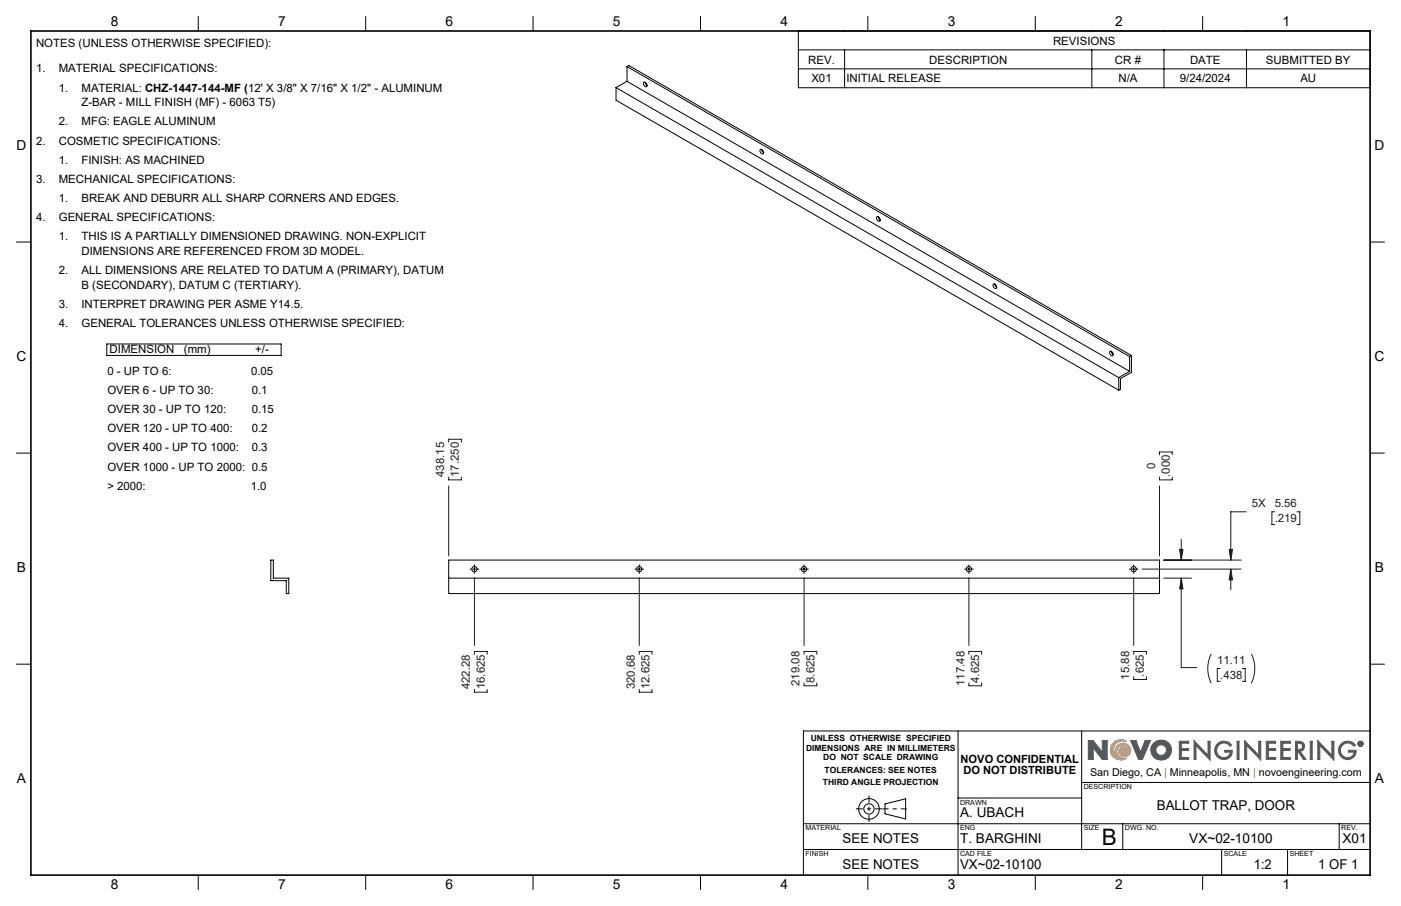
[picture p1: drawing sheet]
<svg xmlns="http://www.w3.org/2000/svg" width="432mm" height="279mm" viewBox="0 0 432 279" stroke-linecap="round" stroke-linejoin="round" font-family="sans-serif">
<g fill="none" stroke="#000" stroke-width=".31">
<path d="M61.1 5.1v4.5M112.7 5.1v4.5M164.3 5.1v4.5M215.9 5.1v4.5M267.5 5.1v4.5M319.1 5.1v4.5M370.7 5.1v4.5M189.9 27l154.9 89.5M189.9 27v3.9l154.9 89.4M193.3 20.5l154.9 89.5M193.3 25.1l154.9 89.4M193.3 20.5v4.6"/>
<path d="M193.3 20.5l.5-.3 154.9 89.4M193.3 25.1l-3.4 1.9M198.4 25.3a.85 .85 0 0 1 .9 .5 .85 .85 0 0 1-.2 1l-.7-.5zM198.9 25.4l.1 .6 .4 .4M234.2 46.2a.76 .76 0 0 1 1 .3 .76 .76 0 0 1-.2 1l-.6-.5zM234.8 46.1l.6 1M5.1 74.6h4.4M270.2 67a.77 .77 0 0 1 .9 .3 .77 .77 0 0 1-.2 1l-.6-.5zM270.7 66.9l.6 1M422.3 74.6h4.4M306.2 87.6a.84 .84 0 0 1 .8 .5 .84 .84 0 0 1-.2 .9l-.6-.5-.2-.6zM306.6 87.6l.6 1"/>
<path d="M342.1 108.3a.84 .84 0 0 1 .9 .5 .84 .84 0 0 1-.2 .9l-.7-.5zM342.5 108.3l.6 1.1M344.8 116.5v3.8M348.2 114.5l-3.4 2M348.2 110v4.5M348.7 109.6v5.2l-3.4 2v3.2l-.5 .3M348.7 109.6l-.5 .4M5.1 139.7h4.4M422.3 139.7h4.4M83.5 172.7h.7v5.6h4.8v4.8h-.8v-4h-4.7zM138.3 172.7h219.1v10.4h-219.1zM138.3 178.3h219.1"/>
<path d="M5.1 204.8h4.4M422.3 204.8h4.4M295.3 225.4v44.5M333.4 225.4v36.6M422.3 225.4h-174.7v44.5M247.6 254h174.7M272.8 247.9l6.3-1.6v6.3l-6.3-1.6zM295.3 246.1h38.1M333.4 241.3h88.9M346 254v8M412.7 254v8M61.1 269.9v4.4"/>
<path d="M112.7 269.9v4.4M164.3 269.9v4.4M215.9 269.9v4.4M247.6 262h174.7M267.5 269.9v4.4M319.1 269.9v4.4M370.7 269.9v4.4M376.5 262v7.9M396.8 262v7.9"/>
<circle cx="146.2" cy="175.5" r=".82"/>
<circle cx="197" cy="175.5" r=".82"/>
<circle cx="247.8" cy="175.5" r=".82"/>
<circle cx="298.6" cy="175.5" r=".82"/>
<circle cx="349.4" cy="175.5" r=".82"/>
<circle cx="267.8" cy="249.5" r="1.59"/>
<circle cx="267.8" cy="249.5" r="3.2"/>
</g>
<path d="M342.7 229.6a3.1 3.1 0 0 1 4.5-.9 2.82 2.82 0 0 0-3.9 1.7 2.82 2.82 0 0 0 2.3 3.6 2.45 2.45 0 0 1-1.1-4.2 2.45 2.45 0 0 1 4 1.5 1.88 1.88 0 0 1-1.9 2.1 1.88 1.88 0 0 1-1.8-2.2l.6-.7a1.82 1.82 0 0 1 2.4 1.5 1.89 1.89 0 0 0-2.6-2 1.89 1.89 0 0 0-.3 3.3l1.5 .6 .8-.1a3.2 3.2 0 0 1-4-.2 3.2 3.2 0 0 1-.5-4z" fill="none" stroke="#f78d2a" stroke-width=".31"/>
<g fill="none" stroke="#555759" stroke-width=".31">
<path d="M336.9 230.6v3.6h-1.5v-5.8h1.5l2.8 3.6M336.9 230.6h.1M337 230.6l2.7 3.6h1.5v-5.8h-1.5v3.6M339.7 232h.1M348.5 228.4h1.6l1.4 3.6 1.4-3.6h1.7l-2.5 5.8h-1.2zM363.5 228.6h2.9v.6h-2.3v1.7h2.2v.5h-2.2v2.2h2.3v.6h-2.9zM368 228.4l4.3 4.5v-4.3h.7v5.8l-4.4-4.5v4.3h-.6zM375.4 229.2a2.89 2.89 0 0 1 4.2 .5l-.5 .5a2.26 2.26 0 0 0-3.2-.7 2.26 2.26 0 0 0-.5 3.2 2.26 2.26 0 0 0 3.3 .4l.5-1.1h-1.7v-.6h2.3a2.78 2.78 0 0 1-4 2.5 2.78 2.78 0 0 1-.4-4.7zM381.3 228.6h.6v5.6h-.6zM383.6 228.4l4.3 4.5v-4.3h.7v5.8l-4.4-4.5v4.3h-.6zM390.3 228.6h2.9v.6h-2.3v1.7h2.2v.5h-2.2v2.2h2.3v.6h-2.9zM394.8 228.6h2.9v.6h-2.3v1.7h2.2v.5h-2.2v2.2h2.3v.6h-2.9z"/>
<path d="M399.3 228.6a2.74 2.74 0 0 1 2.6 .8l.2 .8-.3 .9-1.1 .6 1.8 2.5h-.8l-1.7-2.5h-.1v2.5h-.6zM399.9 229.2l1.1 .1a1.02 1.02 0 0 1 0 1.7l-1.1 .2zM403.8 228.6h.6v5.6h-.6zM406.2 228.4l4.3 4.5v-4.3h.6v5.8l-4.3-4.5v4.3h-.6zM413.6 229.2a2.89 2.89 0 0 1 4.2 .5l-.5 .5a2.25 2.25 0 0 0-3.3-.7 2.25 2.25 0 0 0-.2 3.4 2.25 2.25 0 0 0 3.4-.3l.1-.6h-1.6v-.6h2.3a2.79 2.79 0 0 1-4 2.5 2.79 2.79 0 0 1-.4-4.7zM419 228.9l.6 .1-.1 .4 .2 .4-.4-.4-.3 .4zM419.2 229l.3 .2-.3 .1z"/>
<circle cx="357.9" cy="231.3" r="1.64"/>
<circle cx="357.9" cy="231.3" r="3.2"/>
<circle cx="419.3" cy="229.4" r=".85"/>
<circle cx="419.3" cy="229.4" r=".71"/>
</g>
<path d="M279.5 249.4h-7.5" fill="none" stroke="#000" stroke-width=".31" stroke-dasharray="15.2 1.3 1.3 1.3" stroke-dashoffset="13.4" stroke-linecap="butt"/>
<path d="M263.8 249.4h8.1M267.8 245.4v8.1" fill="none" stroke="#000" stroke-width=".31" stroke-dasharray="15.2 1.3 1.3 1.3" stroke-dashoffset="13.1" stroke-linecap="butt"/>
<path d="M9.5 9.6h412.8v260.3h-412.8z" fill="none" stroke="#000" stroke-width=".5"/>
<path d="M343 229.1a3.2 3.2 0 0 1 4.2-.4 2.82 2.82 0 0 0-3.9 1.7 2.82 2.82 0 0 0 2.3 3.6 2.43 2.43 0 0 1-1.9-2.8 2.43 2.43 0 0 1 2.7-2 2.43 2.43 0 0 1 2.1 2.7 1.82 1.82 0 0 1-2.5 1.5 1.82 1.82 0 0 1-.9-2.7 1.73 1.73 0 0 1 2.7 1.3 1.9 1.9 0 0 0-2.6-2 1.9 1.9 0 0 0-.3 3.3l.8 .5h1.5a3.2 3.2 0 0 1-4.2-.4 3.2 3.2 0 0 1 0-4.3z" fill-rule="evenodd" fill="#f78d2a"/>
<path d="M335.4 228.4v5.8h1.5v-3.6l2.8 3.6h1.5v-5.8h-1.5v3.6l-2.8-3.6zM348.5 228.4l2.4 5.8h1.2l2.5-5.8h-1.7l-1.4 3.6-1.4-3.6zM355.6 229.1a3.1 3.1 0 0 0 .2 4.6 3.1 3.1 0 0 0 4.6-.6 3.1 3.1 0 0 0-1-4.5l-1.8-.4-1 .3zM356.2 231.3a1.65 1.65 0 0 1 3.3 0 1.65 1.65 0 0 1-3.3 0zM363.5 228.6v5.6h2.9v-.6h-2.3v-2.2h2.2v-.5h-2.2v-1.7h2.3v-.6zM368 228.4v5.8h.6v-4.3l4.4 4.5v-5.8h-.7v4.3zM375.2 229.3a2.79 2.79 0 0 0 .7 4.7 2.79 2.79 0 0 0 3.9-2.6h-2.3v.6h1.7a2.16 2.16 0 0 1-3 1.4 2.16 2.16 0 0 1-.9-3.2 2.22 2.22 0 0 1 3.8 0l.5-.5a2.92 2.92 0 0 0-4.4-.4zM381.3 228.6v5.6h.6v-5.6zM383.6 228.4v5.8h.6v-4.3l4.4 4.5v-5.8h-.7v4.3zM390.3 228.6v5.6h2.9v-.6h-2.3v-2.2h2.2v-.5h-2.2v-1.7h2.3v-.6zM394.8 228.6v5.6h2.9v-.6h-2.3v-2.2h2.2v-.5h-2.2v-1.7h2.3v-.6zM399.3 228.6v5.6h.6v-2.5l1.8 2.5h.8l-1.8-2.5 1.1-.6 .3-1.3a1.6 1.6 0 0 0-2.1-1.2zM399.9 229.2l1.3 .3 .3 .4-.3 1-1.3 .3zM403.8 228.6v5.6h.6v-5.6zM406.2 228.4v5.8h.6v-4.3l4.3 4.5v-5.8h-.6v4.3zM413.3 229.4a2.79 2.79 0 0 0 .9 4.6 2.79 2.79 0 0 0 3.8-2.6h-2.3v.6h1.6a2.18 2.18 0 0 1-3.2 1.3 2.18 2.18 0 0 1-.4-3.5 2.22 2.22 0 0 1 3.6 .4l.5-.5a2.89 2.89 0 0 0-4.5-.3zM419 228.9v.9h.2v-.4l.5 .4-.2-.4 .2-.4zM419.2 229l.3 .2-.3 .1zM418.5 229.4a.85 .85 0 0 0 1.7 0 .85 .85 0 0 0-1.7 0zM418.6 229.4a.71 .71 0 0 1 1.4 0 .71 .71 0 0 1-1.4 0z" fill-rule="evenodd" fill="#555759"/>
<g fill="none" stroke="#191924" stroke-width=".31">
<path d="M138.3 136.3v-.8h3.9v.8M138.3 147.1v.9h3.9v-.9M138.3 149.9v21.5M357.4 140.3v-.9h3.9v.9M357.4 147.1v.9h3.9v-.9M357.4 149.9v21.5M384.1 157.8h-4.8v14.9M392.9 157.8h-.9v4h.9M399.7 157.8h.9v4h-.9M146.2 178.1v21M197 178.1v21M247.8 178.1v21"/>
<path d="M298.6 178.1v21M349.4 178.1v21M352 175.5h30.5M358.6 172.7h23.9M358.6 178.3h8.6M363.6 169.4h1l-.5 3.3zM364.1 178.3l.5 3.3h-1zM364.1 178.3v27.6h4.7M364.1 166.4v6.3M378.8 169.4h1.1l-.6 3.3zM379.3 175.5l.6 3.3h-1.1zM379.3 175.5v6.4"/>
<path d="M146.2 201.8v-.9h3.9v.9M146.2 212.6v.9h3.9v-.9M197 201.8v-.9h3.9v.9M197 212.6v.9h3.9v-.9M247.8 201.8v-.9h3.9v.9M247.8 210.6v.9h3.9v-.9M298.6 201.8v-.9h3.9v.9M298.6 210.6v.9h3.9v-.9M349.4 201.8v-.9h3.9v.9M349.4 208.7v.8h3.9v-.8M373.3 201.6a10.2 10.2 0 0 0 0 9.1M376.1 206.2h-.9v3.9h.9"/>
<path d="M382.9 206.2h.9v3.9h-.9M385.7 201.6a9.9 9.9 0 0 1 0 9.1"/>
</g>
<g fill="none" stroke="#000" stroke-width=".31">
<path d="M246.1 9.6h176.2v17.5h-176.2zM246.1 15.4h176.2M260.3 15.4v11.7M336.5 15.4v11.7M358.7 15.4v11.7M384.2 15.4v11.7M246.1 21.2h176.2M32.9 106.1h53.7v3.5h-53.7zM144.9 175.5h.3M145.7 175.5h1M146.2 174.2v.3M146.2 175v1"/>
<path d="M146.2 176.5v.3M147.2 175.5h.3M195.7 175.5h.3M196.5 175.5h1M197 174.2v.3M197 175v1M197 176.5v.3M198 175.5h.3M246.5 175.5h.3M247.3 175.5h1M247.8 174.2v.3M247.8 175v1"/>
<path d="M247.8 176.5v.3M248.8 175.5h.3M297.3 175.5h.3M298.1 175.5h1M298.6 174.2v.3M298.6 175v1M298.6 176.5v.3M299.6 175.5h.3M348.1 175.5h.3M348.9 175.5h1M349.4 174.2v.3M349.4 175v1"/>
<path d="M349.4 176.5v.3M350.4 175.5h.3"/>
</g>
<path d="M378.8 169.4h1.1l-.6 3.3zM379.3 175.5l.6 3.3h-1.1zM363.6 169.4h1l-.5 3.3zM364.1 178.3l.5 3.3h-1z" fill="#191924"/>
<text font-size="7" x="339.5" y="260.5">B</text>
<g font-size="4.2">
<text x="34.1" y="8.1">8</text>
<text x="85.7" y="8.1">7</text>
<text x="137.3" y="8.1">6</text>
<text x="188.9" y="8.1">5</text>
<text x="240.5" y="8.1">4</text>
<text x="292.1" y="8.1">3</text>
<text x="343.7" y="8.1">2</text>
<text x="395.3" y="8.1">1</text>
<text x="5.1" y="46.4">D</text>
<text x="423.7" y="46.4">D</text>
<text x="5.1" y="111.4">C</text>
<text x="423.7" y="111.4">C</text>
<text x="5.2" y="176.5">B</text>
<text x="423.8" y="176.5">B</text>
<text x="5.2" y="241.6">A</text>
<text x="423.8" y="241.6">A</text>
<text x="356.5" y="249.9">BALLOT TRAP, DOOR</text>
<text x="295.9" y="252">A. UBACH</text>
<text x="259.7" y="260">SEE NOTES</text>
<text x="295.9" y="260">T. BARGHINI</text>
<text x="366.5" y="260">VX~02-10100</text>
<text x="413.8" y="260">X01</text>
<text x="259.7" y="267.9">SEE NOTES</text>
<text x="295.9" y="267.9">VX~02-10100</text>
<text x="386.5" y="267.9">1:2</text>
<text x="406.3" y="267.9">1 OF 1</text>
<text x="34.1" y="274.2">8</text>
<text x="85.7" y="274.2">7</text>
<text x="137.3" y="274.2">6</text>
<text x="188.9" y="274.2">5</text>
<text x="240.5" y="274.2">4</text>
<text x="292.1" y="274.2">3</text>
<text x="343.7" y="274.2">2</text>
<text x="395.3" y="274.2">1</text>
</g>
<g font-size="3.5">
<text x="11.1" y="14.4">NOTES (UNLESS OTHERWISE SPECIFIED):</text>
<text x="324.6" y="13.8">REVISIONS</text>
<text x="11.1" y="22.3">1.</text>
<text x="18.1" y="22.3">MATERIAL SPECIFICATIONS:</text>
<text x="249.1" y="19.6">REV.</text>
<text x="286.4" y="19.6">DESCRIPTION</text>
<text x="343.6" y="19.6">CR #</text>
<text x="366.8" y="19.6">DATE</text>
<text x="390.2" y="19.6">SUBMITTED BY</text>
<text x="18.1" y="28.2">1.</text>
<text x="25.1" y="28.2">MATERIAL: CHZ-1447-144-MF (12' X 3/8&quot; X 7/16&quot; X 1/2&quot; - ALUMINUM</text>
<text x="250.1" y="25.4">X01</text>
<text x="260.8" y="25.4">INITIAL RELEASE</text>
<text x="344.7" y="25.4">N/A</text>
<text x="363.6" y="25.4">9/24/2024</text>
<text x="400.8" y="25.4">AU</text>
<text x="25.1" y="32.8">Z-BAR - MILL FINISH (MF) - 6063 T5)</text>
<text x="18.1" y="38.7">2.</text>
<text x="25.1" y="38.7">MFG: EAGLE ALUMINUM</text>
<text x="11.1" y="44.6">2.</text>
<text x="18.1" y="44.6">COSMETIC SPECIFICATIONS:</text>
<text x="18.1" y="50.5">1.</text>
<text x="25.1" y="50.5">FINISH: AS MACHINED</text>
<text x="11.1" y="56.4">3.</text>
<text x="18.1" y="56.4">MECHANICAL SPECIFICATIONS:</text>
<text x="18.1" y="62.3">1.</text>
<text x="25.1" y="62.3">BREAK AND DEBURR ALL SHARP CORNERS AND EDGES.</text>
<text x="11.1" y="68.2">4.</text>
<text x="18.1" y="68.2">GENERAL SPECIFICATIONS:</text>
<text x="18.1" y="74.1">1.</text>
<text x="25.1" y="74.1">THIS IS A PARTIALLY DIMENSIONED DRAWING. NON-EXPLICIT</text>
<text x="25.1" y="78.6">DIMENSIONS ARE REFERENCED FROM 3D MODEL.</text>
<text x="18.1" y="84.6">2.</text>
<text x="25.1" y="84.6">ALL DIMENSIONS ARE RELATED TO DATUM A (PRIMARY), DATUM</text>
<text x="25.1" y="89.1">B (SECONDARY), DATUM C (TERTIARY).</text>
<text x="18.1" y="95">3.</text>
<text x="25.1" y="95">INTERPRET DRAWING PER ASME Y14.5.</text>
<text x="18.1" y="100.9">4.</text>
<text x="25.1" y="100.9">GENERAL TOLERANCES UNLESS OTHERWISE SPECIFIED:</text>
<text x="33.8" y="108.8">DIMENSION</text>
<text x="56.7" y="108.8">(mm)</text>
<text x="78.7" y="108.8">+/-</text>
<text x="33.1" y="115.6">0 - UP TO 6:</text>
<text x="77.4" y="115.6">0.05</text>
<text x="33.1" y="121.5">OVER 6 - UP TO 30:</text>
<text x="77.6" y="121.5">0.1</text>
<text x="33.1" y="127.4">OVER 30 - UP TO 120:</text>
<text x="77.6" y="127.4">0.15</text>
<text x="33.1" y="133.3">OVER 120 - UP TO 400:</text>
<text x="77.6" y="133.3">0.2</text>
<text x="33.1" y="139.2">OVER 400 - UP TO 1000:</text>
<text x="77.6" y="139.2">0.3</text>
<text x="33.1" y="145.1">OVER 1000 - UP TO 2000: 0.5</text>
<text x="33.1" y="151">&gt; 2000:</text>
<text x="77.3" y="151">1.0</text>
<text x="296.1" y="235.2">NOVO CONFIDENTIAL</text>
<text x="296.9" y="238.7">DO NOT DISTRIBUTE</text>
</g>
<g font-size="3.5" fill="#191924">
<text x="136.9" y="147.1" transform="rotate(-90 136.9 147.1)">438.15</text>
<text x="141.4" y="147.1" transform="rotate(-90 141.4 147.1)">17.250</text>
<text x="356" y="144.7" transform="rotate(-90 356 144.7)">0</text>
<text x="360.5" y="147.1" transform="rotate(-90 360.5 147.1)">.000</text>
<text x="385.8" y="156.4">5X</text>
<text x="392.9" y="156.4">5.56</text>
<text x="392.9" y="161">.219</text>
<text x="348.1" y="209.6" transform="rotate(-90 348.1 209.6)">15.88</text>
<text x="352.6" y="208.6" transform="rotate(-90 352.6 208.6)">.625</text>
<text x="375.1" y="204.8">11.11</text>
<text x="376.1" y="209.3">.438</text>
<text x="144.9" y="212.6" transform="rotate(-90 144.9 212.6)">422.28</text>
<text x="149.4" y="212.6" transform="rotate(-90 149.4 212.6)">16.625</text>
<text x="195.7" y="212.6" transform="rotate(-90 195.7 212.6)">320.68</text>
<text x="200.2" y="212.6" transform="rotate(-90 200.2 212.6)">12.625</text>
<text x="246.5" y="211.6" transform="rotate(-90 246.5 211.6)">219.08</text>
<text x="251" y="210.6" transform="rotate(-90 251 210.6)">8.625</text>
<text x="297.3" y="211.6" transform="rotate(-90 297.3 211.6)">117.48</text>
<text x="301.8" y="210.6" transform="rotate(-90 301.8 210.6)">4.625</text>
</g>
<text font-size="3.3" x="336" y="239.4">San Diego, CA | Minneapolis, MN | novoengineering.com</text>
<g font-size="2.6">
<text x="248.4" y="231.5">DIMENSIONS ARE IN MILLIMETERS</text>
<text x="249.9" y="228.6">UNLESS OTHERWISE SPECIFIED</text>
<text x="253.7" y="234.4">DO NOT SCALE DRAWING</text>
<text x="254.2" y="238.5">TOLERANCES: SEE NOTES</text>
<text x="253.7" y="242.1">THIRD ANGLE PROJECTION</text>
</g>
<g font-size="2.2">
<text x="334" y="243.4">DESCRIPTION</text>
<text x="295.9" y="248.2">DRAWN</text>
<text x="248.3" y="256.1">MATERIAL</text>
<text x="295.9" y="256.1">ENG</text>
<text x="334" y="256.1">SIZE</text>
<text x="346.7" y="256.1">DWG. NO.</text>
<text x="413.4" y="256.1">REV.</text>
<text x="248.3" y="264">FINISH</text>
<text x="295.9" y="264">CAD FILE</text>
<text x="377.2" y="264">SCALE</text>
<text x="397.5" y="264">SHEET</text>
</g>
</svg>
